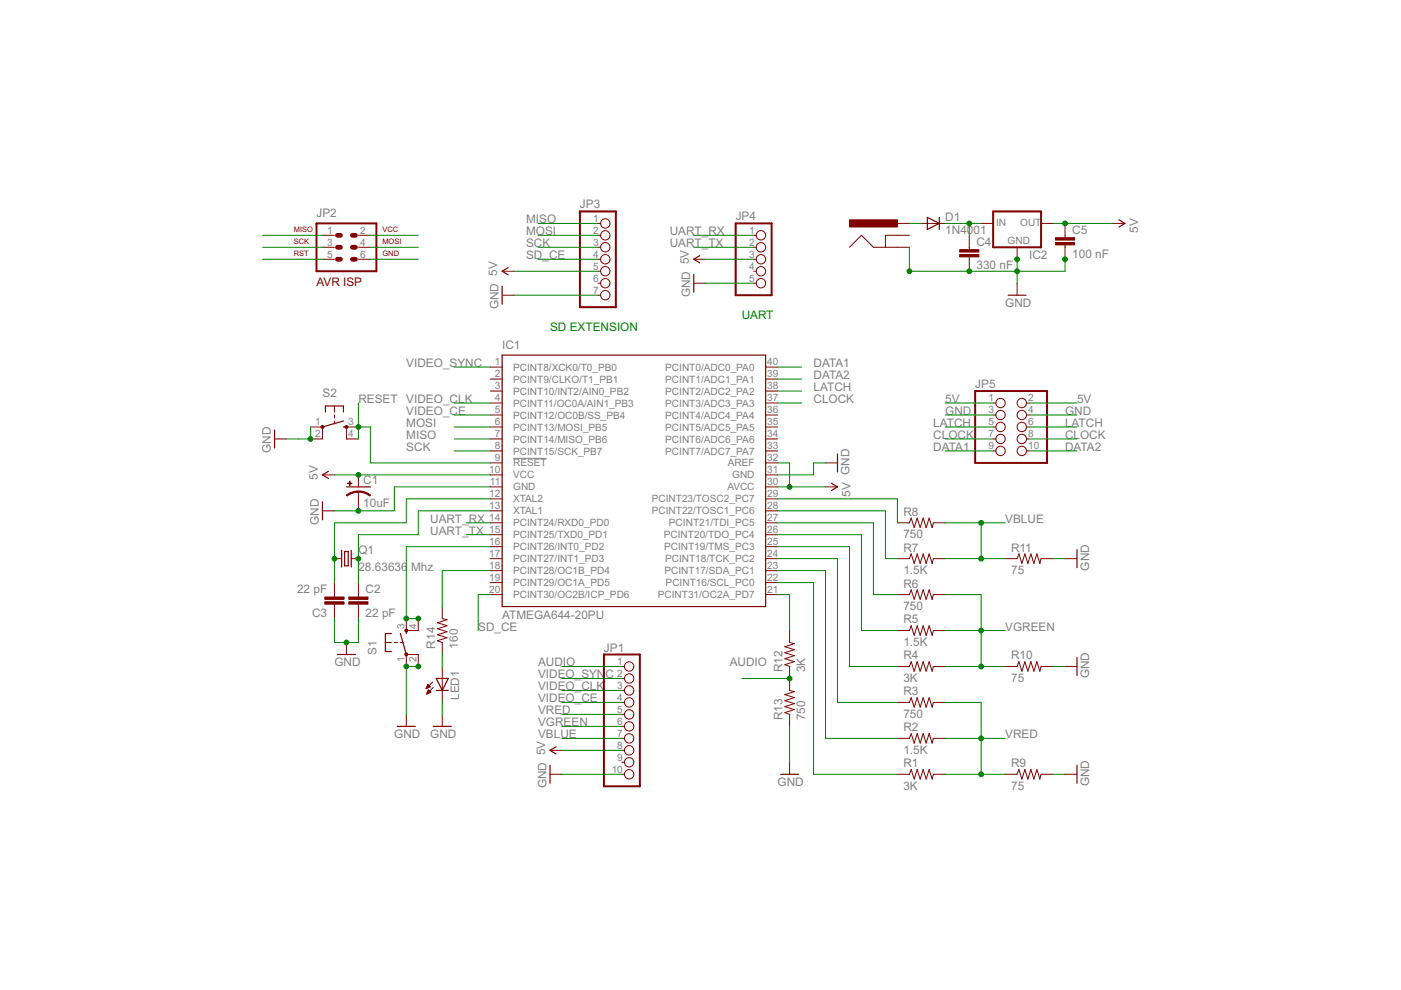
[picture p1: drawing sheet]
<svg xmlns="http://www.w3.org/2000/svg" width="297mm" height="210mm" viewBox="0 0 297 210" stroke-linecap="round" stroke-linejoin="round" font-family="sans-serif">
<path d="M108.8 97.2h7.1" fill="none" stroke="#808080" stroke-width=".21"/>
<g fill="none" stroke="#800000" stroke-width=".25">
<path d="M107.7 56.7l-1.2 .8 1.2 .8M147.1 58.1v3.9M148.4 54.2l-1.3 .8 1.3 .7M196.6 46.1l2.6 1.3-2.6 1.2zM199.2 46.1v2.5M237.2 46.6l1.3 .8-1.3 .7M106.5 75.3h55.8v53.3h-55.8zM106.5 60.7v3.8M213.7 62.6h3.9M58.2 91.2v3.8M69 87.4v-1.3h3.8v1.3M69.6 99.9l-1.2 .8 1.2 .8"/>
<path d="M72.8 90.5h.6M72.8 89.3l-4.4 1.2M177.6 96.2v3.9M68.4 106.4v3.8M72.4 116.7v3.5M73.1 116.9h.7v3.1h-.7zM73.4 103.2h5.1M74.5 116.7v3.5M176.3 102.5l1.3 .7-1.3 .8M228.3 116.5v3.9M71.5 138.8h3.9M83 134.3h-1.3v3.8h1.3"/>
<path d="M84.9 134.3l1.2 4.5M86.1 133.7v.6M228.3 139.4v3.8M84.2 154h3.9M91.9 154h3.8M92.5 143.8h2.5l-1.2 2.6zM92.5 146.4h2.5M117.9 158.3l-1.3 .8 1.3 .8M116.6 162.3v3.8M165.5 164.2h3.8M228.3 162.3v3.8"/>
</g>
<g fill="none" stroke="#800000" stroke-width=".21">
<path d="M68.4 52.4h2.5M68.4 49.9h2.5M68.4 55h2.5M76 52.4h2.5M76 49.9h2.5M76 55h2.5M106.5 57.5h2.5M126.8 52.4h.5M126.8 49.9h.5M126.8 55h.5M126.8 47.4h.5M126.8 57.5h.5"/>
<path d="M147.1 55h2.5M159.8 52.4h.5M159.8 49.9h.5M159.8 55h.5M159.8 57.5h.5M180.1 52.4l2.5-2.5 2.6 2.5h7.6M190.3 47.4h2.5M192.8 49.9h-5.1v2.5M195.3 47.4h5.1M205.5 49.9v3M205.5 54.5v3M208 47.4h2.6"/>
<path d="M215.6 52.4v2.6M220.7 47.4h2.6M225.8 47.4v3M225.8 51.9v3.1M236 47.4h2.5M103.9 77.8h2.6M106.5 62.6h2.5M126.8 60h.5M126.8 62.6h.5M147.1 60h2.5M159.8 60h.5M162.3 77.8h2.6"/>
<path d="M215.6 60v2.6M58.2 93.1h2.5M65.8 90.5h2.6v2.6h-2.6M70.9 86.1v1.3M70.9 88v.6M70.9 89.3v.6M76 90.5h-2.6v2.6h2.6M103.9 80.4h2.6M103.9 82.9h2.6M103.9 85.4h2.6M103.9 88h2.6M103.9 90.5h2.6"/>
<path d="M103.9 93.1h2.6M103.9 95.6h2.6M103.9 98.1h2.6M162.3 80.4h2.6M162.3 82.9h2.6M162.3 85.4h2.6M162.3 88h2.6M162.3 90.5h2.6M162.3 93.1h2.6M162.3 95.6h2.6M162.3 98.1h2.6M175 98.1h2.6"/>
<path d="M210.6 85.4h.5M210.6 88h.5M210.6 90.5h.5M210.6 93.1h.5M210.6 95.6h.5M217.6 85.4h.6M217.6 88h.6M217.6 90.5h.6M217.6 93.1h.6M217.6 95.6h.6M68.4 100.7h2.5M68.4 108.3h2.5"/>
<path d="M70.9 118.4h1.5M74.5 118.4h1.5M76 100.7v2.5M76 104.2v4.1M103.9 100.7h2.6M103.9 103.2h2.6M103.9 105.8h2.6M103.9 108.3h2.6M103.9 110.8h2.6M103.9 113.4h2.6M103.9 115.9h2.6M103.9 118.4h2.6"/>
<path d="M162.3 100.7h2.6M162.3 103.2h2.6M162.3 105.8h2.6M162.3 108.3h2.6M162.3 110.8h2.6M162.3 113.4h2.6M162.3 115.9h2.6M162.3 118.4h2.6M175 103.2h2.6M190.3 110.8h2.5l.4-1 .6 2.1 .7-2.1 .6 2.1 .6-2.1 .7 2.1 .6-2.1 .6 2.1 .3-1.1h2.5M190.3 118.4h2.5l.4-1 .6 2.1 .7-2.1 .6 2.1 .6-2.1 .7 2.1 .6-2.1 .6 2.1 .3-1.1h2.5M213.1 118.4h2.5l.4-1 .7 2.1 .6-2.1 .6 2.1 .7-2.1 .6 2.1 .6-2.1 .7 2.1 .2-1.1h2.6"/>
<path d="M225.8 118.4h2.5M70.9 123.5v3.1M70.9 128.1v3M73.4 136.2v2.6M76 123.5v3.1M76 128.1v3M81.7 136.2h1.3M83.6 136.2h.6M84.9 136.2h.6M86.1 131.1v2.6h2.6v-2.6M93.8 128.6v2.5l1 .3-2 .6 2 .7-2 .6 2 .6-2 .7 2 .6-2 .6 1 .4v2.6M103.9 121h2.6"/>
<path d="M103.9 123.5h2.6M103.9 126.1h2.6M162.3 121h2.6M162.3 123.5h2.6M162.3 126.1h2.6M167.4 133.7v2.5l1 .3-2 .6 2 .7-2 .6 2 .6-2 .7 2 .6-2 .6 1 .4v5.1l1 .2-2 .7 2 .6-2 .6 2 .7-2 .6 2 .7-2 .6 1 .4v2.5M190.3 126.1h2.5l.4-1 .6 2 .7-2 .6 2 .6-2 .7 2 .6-2 .6 2 .3-1h2.5M190.3 133.7h2.5l.4-1 .6 2 .7-2 .6 2 .6-2 .7 2 .6-2 .6 2 .3-1h2.5M86.1 141.3v-2.5h2.6v2.5M86.1 151.5v2.5M90.4 145.9h.2M90.4 145.8h.5"/>
<path d="M90.5 145.6h.6M90.5 147.1h.1M90.5 145.5h.6M90.5 147h.3M90.6 145.4h.4M90.6 146.9h.5M90.6 145.3h.3M90.6 146.7h.7M90.7 146.6h.5M90.7 145.2h.1M90.7 145.1l.5 .5-.9 .4zM90.7 146.5h.4"/>
<path d="M90.8 146.4h.2M90.8 146.3l.6 .5-.9 .4zM91.7 144.6l-1.4 1.4M91.9 145.8l-1.4 1.4M93.8 141.3v7.6M93.8 151.5v2.5M116.6 159.1h2.5M131.8 156.5h.6M131.8 148.9h.6M131.8 141.3h.6M131.8 146.4h.6M131.8 143.8h.6"/>
<path d="M131.8 151.5h.6M131.8 154h.6M131.8 159.1h.6M190.3 156.5h2.5l.4-1 .6 2.1 .7-2.1 .6 2.1 .6-2.1 .7 2.1 .6-2.1 .6 2.1 .3-1.1h2.5M190.3 148.9h2.5l.4-1 .6 2 .7-2 .6 2 .6-2 .7 2 .6-2 .6 2 .3-1h2.5M190.3 141.3h2.5l.4-1 .6 2 .7-2 .6 2 .6-2 .7 2 .6-2 .6 2 .3-1h2.5M213.1 141.3h2.5l.4-1 .7 2 .6-2 .6 2 .7-2 .6 2 .6-2 .7 2 .2-1h2.6M225.8 141.3h2.5M116.6 164.2h2.5M131.8 164.2h.6M131.8 161.6h.6M167.4 161.6v2.6"/>
<path d="M190.3 164.2h2.5l.4-1 .6 2 .7-2 .6 2 .6-2 .7 2 .6-2 .6 2 .3-1h2.5M213.1 164.2h2.5l.4-1 .7 2 .6-2 .6 2 .7-2 .6 2 .6-2 .7 2 .2-1h2.6M225.8 164.2h2.5"/>
<circle cx="128.3" cy="55" r=".99"/>
<circle cx="128.3" cy="49.9" r=".99"/>
<circle cx="128.3" cy="52.4" r=".99"/>
<circle cx="128.3" cy="57.5" r=".99"/>
<circle cx="128.3" cy="47.4" r=".99"/>
<circle cx="161.3" cy="49.9" r=".99"/>
<circle cx="161.3" cy="57.5" r=".99"/>
<circle cx="161.3" cy="52.4" r=".99"/>
<circle cx="161.3" cy="55" r=".99"/>
<circle cx="128.3" cy="62.6" r=".99"/>
<circle cx="128.3" cy="60.1" r=".99"/>
<circle cx="161.3" cy="60.1" r=".99"/>
<circle cx="212.1" cy="88" r=".99"/>
<circle cx="212.1" cy="90.5" r=".99"/>
<circle cx="212.1" cy="93.1" r=".99"/>
<circle cx="212.1" cy="95.6" r=".99"/>
<circle cx="212.1" cy="85.5" r=".99"/>
<circle cx="216.6" cy="88" r=".99"/>
<circle cx="216.6" cy="90.5" r=".99"/>
<circle cx="216.6" cy="93.1" r=".99"/>
<circle cx="216.6" cy="95.6" r=".99"/>
<circle cx="216.6" cy="85.5" r=".99"/>
<circle cx="133.4" cy="143.8" r=".99"/>
<circle cx="133.4" cy="141.3" r=".99"/>
<circle cx="133.4" cy="148.9" r=".99"/>
<circle cx="133.4" cy="151.5" r=".99"/>
<circle cx="133.4" cy="156.5" r=".99"/>
<circle cx="133.4" cy="159.1" r=".99"/>
<circle cx="133.4" cy="154" r=".99"/>
<circle cx="133.4" cy="146.4" r=".99"/>
<circle cx="133.4" cy="161.6" r=".99"/>
<circle cx="133.4" cy="164.2" r=".99"/>
</g>
<g fill="#800000" stroke="#800000" stroke-width=".21">
<path d="M76 104.1l1.3 .2 1.2 .7-.1 .2-.9-.6-1.5-.2z" fill-rule="evenodd"/>
<path d="M73.4 105l1.2-.7 1.4-.2v.3l-1 .1-1.4 .7z" fill-rule="evenodd"/>
<circle cx="86.1" cy="138.8" r=".33"/>
<circle cx="86.1" cy="133.7" r=".33"/>
<circle cx="68.4" cy="90.5" r=".33"/>
<circle cx="73.4" cy="90.5" r=".33"/>
</g>
<g fill="#800000" stroke="#800000" stroke-width=".21">
<path d="M73.7 102.4h.9v.2h-.9z"/>
<path d="M74.1 102h.1v.9h-.1z"/>
<path d="M74 127.6h4v.5h-4z"/>
<path d="M74 126.6h4v.5h-4z"/>
<path d="M68.9 126.6h4v.5h-4z"/>
<path d="M68.9 127.6h4v.5h-4z"/>
<path d="M180.1 46.6h10.2v1.5h-10.2z"/>
<path d="M203.5 54h4v.5h-4z"/>
<path d="M203.5 52.9h4v.5h-4z"/>
<path d="M223.8 51.4h4v.5h-4z"/>
<path d="M223.8 50.4h4v.5h-4z"/>
</g>
<path d="M67.1 47.4h12.7v10.1h-12.7zM123 44.8h7.6v20.3h-7.6zM156 47.4h7.6v15.2h-7.6zM210.6 44.8h10.1v7.6h-10.1zM206.8 82.9h15.2v15.2h-15.2zM128 138.8h7.7v27.9h-7.7z" fill="none" stroke="#800000" stroke-width=".42"/>
<path d="M71.5 49.9h.7M71.5 52.4h.7M71.5 55h.7M74.7 49.9h.7M74.7 52.4h.7M74.7 55h.7" fill="none" stroke="#800000" stroke-width="1"/>
<g fill="none" stroke="#008000" stroke-width=".21">
<path d="M55.7 49.9h12.7M55.7 55h12.7M55.7 52.4h12.7M78.5 49.9h10.2M78.5 55h10.2M78.5 52.4h10.2M109 57.5h17.8M114.1 49.9h12.7M114.1 55h12.7M114.1 47.4h12.7M114.1 52.4h12.7M147.1 49.9h12.7"/>
<path d="M147.1 52.4h12.7M149.6 55h10.2M192.8 52.4v5.1h33v-2.5M192.8 47.4h2.5M200.4 47.4h7.6M205.5 47.4v2.5M215.6 55v5M223.3 47.4h12.7M96.3 77.8h7.6M109 62.6h17.8M149.6 60h10.2M164.9 77.8h5"/>
<path d="M65.8 90.5v2.6h-5.1M76 90.5h2.5v7.6h25.4M76 85.4v7.7M96.3 85.4h7.6M96.3 93.1h7.6M96.3 88h7.6M96.3 95.6h7.6M96.3 90.5h7.6M164.9 98.1h2.5v5.1M164.9 85.4h5M164.9 80.4h5M164.9 82.9h5"/>
<path d="M175 98.1h-2.5v2.6h-7.6M200.4 85.4h10.2M200.4 93.1h10.2M200.4 88h10.2M200.4 95.6h10.2M200.4 90.5h10.2M218.2 85.4h10.1M218.2 93.1h10.1M218.2 88h10.1M218.2 95.6h10.1M218.2 90.5h10.1M70.9 100.7h33"/>
<path d="M98.8 110.8h5.1M98.8 113.4h5.1M103.9 103.2h-20.3v5.1h-12.7M103.9 108.3h-15.2v5.1h-12.7v10.1M103.9 105.8h-17.8v5h-15.2v12.7M103.9 115.9h-17.8v15.2h2.6M164.9 103.2h10.1M164.9 108.3h22.8v10.1h2.6M164.9 118.4h12.7v30.5h12.7M164.9 115.9h15.2v25.4h10.2M164.9 105.8h25.4v5M164.9 110.8h20.3v15.3h5.1"/>
<path d="M164.9 113.4h17.7v20.3h7.7M200.4 118.4h12.7M200.4 110.8h12.7M208 110.8v7.6M223.3 118.4h2.5M70.9 131.1v5.1h5.1v-5.1M93.8 138.8v2.5M103.9 121h-10.1v7.6M103.9 126.1h-2.5v7.6M164.9 126.1h2.5v7.6M164.9 123.5h7.6v40.7h17.8M164.9 121h10.1v35.5h15.3"/>
<path d="M200.4 133.7h12.7M200.4 126.1h7.6v15.2M88.7 141.3h-2.6v10.2M93.8 148.9v2.6M119.1 159.1h12.7M119.1 141.3h12.7M119.1 156.5h12.7M119.1 148.9h12.7M119.1 151.5h12.7M119.1 154h12.7M119.1 143.8h12.7M119.1 146.4h12.7"/>
<path d="M157.2 143.8h10.2M167.4 154v7.6M200.4 141.3h12.7M200.4 156.5h12.7M200.4 148.9h7.6v15.3M223.3 141.3h2.5M119.1 164.2h12.7M200.4 164.2h12.7M223.3 164.2h2.5"/>
</g>
<g fill="#008000" stroke="#008000" stroke-width=".21">
<circle cx="167.4" cy="103.2" r=".51"/>
<circle cx="76" cy="100.7" r=".51"/>
<circle cx="225.8" cy="47.4" r=".51"/>
<circle cx="76" cy="108.3" r=".51"/>
<circle cx="73.4" cy="136.2" r=".51"/>
<circle cx="88.7" cy="141.3" r=".51"/>
<circle cx="86.1" cy="141.3" r=".51"/>
<circle cx="65.8" cy="93.1" r=".51"/>
<circle cx="215.6" cy="55" r=".51"/>
<circle cx="215.6" cy="57.5" r=".51"/>
<circle cx="205.5" cy="57.5" r=".51"/>
<circle cx="225.8" cy="55" r=".51"/>
<circle cx="192.8" cy="57.5" r=".51"/>
<circle cx="70.9" cy="118.4" r=".51"/>
<circle cx="76" cy="118.4" r=".51"/>
<circle cx="208" cy="156.5" r=".51"/>
<circle cx="208" cy="164.2" r=".51"/>
<circle cx="208" cy="133.7" r=".51"/>
<circle cx="208" cy="141.3" r=".51"/>
<circle cx="208" cy="118.4" r=".51"/>
<circle cx="208" cy="110.8" r=".51"/>
<circle cx="167.4" cy="143.8" r=".51"/>
<circle cx="76" cy="90.5" r=".51"/>
<circle cx="205.5" cy="47.4" r=".51"/>
<circle cx="88.7" cy="131.1" r=".51"/>
<circle cx="86.1" cy="131.1" r=".51"/>
</g>
<g font-size="2.8" fill="#808080">
<text x="67.1" y="46.1">JP2</text>
<text x="111.5" y="47.4">MISO</text>
<text x="123" y="44.2">JP3</text>
<text x="156" y="46.7">JP4</text>
<text x="200.4" y="46.9">D1</text>
<text x="111.5" y="49.9">MOSI</text>
<text x="111.5" y="52.4">SCK</text>
<text x="142" y="49.9">UART_RX</text>
<text x="142" y="52.4">UART_TX</text>
<text x="200.4" y="49.7">1N4001</text>
<text x="207" y="52.1">C4</text>
<text x="227.3" y="49.5">C5</text>
<text x="241.3" y="49.4" transform="rotate(-90 241.3 49.4)">5V</text>
<text x="111.5" y="55">SD_CE</text>
<text x="207" y="57.1">330 nF</text>
<text x="218.2" y="55">IC2</text>
<text x="227.3" y="54.6">100 nF</text>
<text x="105.7" y="65.6" transform="rotate(-90 105.7 65.6)">GND 5V</text>
<text x="146.3" y="63.1" transform="rotate(-90 146.3 63.1)">GND 5V</text>
<text x="213.1" y="65.1">GND</text>
<text x="86.1" y="77.8">VIDEO_SYNC</text>
<text x="106.5" y="74">IC1</text>
<text x="172.5" y="77.8">DATA1</text>
<text x="172.5" y="80.4">DATA2</text>
<text x="172.5" y="82.9">LATCH</text>
<text x="206.8" y="82.3">JP5</text>
<text x="68.4" y="84.2">S2</text>
<text x="76" y="85.4">RESET VIDEO_CLK</text>
<text x="86.1" y="88">VIDEO_CE</text>
<text x="172.5" y="85.4">CLOCK</text>
<text x="200.4" y="85.4">5V</text>
<text x="200.4" y="88">GND</text>
<text x="225.8" y="88">GND</text>
<text x="228.4" y="85.4">5V</text>
<text x="86.1" y="90.5">MOSI</text>
<text x="86.1" y="93.1">MISO</text>
<text x="86.1" y="95.6">SCK</text>
<text x="197.9" y="95.6">DATA1</text>
<text x="197.9" y="90.5">LATCH</text>
<text x="197.9" y="93.1">CLOCK</text>
<text x="225.8" y="95.6">DATA2</text>
<text x="225.8" y="90.5">LATCH</text>
<text x="225.8" y="93.1">CLOCK</text>
<text x="57.4" y="96.1" transform="rotate(-90 57.4 96.1)">GND</text>
<text x="67.4" y="101.7" transform="rotate(-90 67.4 101.7)">5V</text>
<text x="77" y="107.4">10uF</text>
<text x="77" y="102.6">C1</text>
<text x="180.4" y="105.3" transform="rotate(-90 180.4 105.3)">5V GND</text>
<text x="67.6" y="111.3" transform="rotate(-90 67.6 111.3)">GND</text>
<text x="91.2" y="110.8">UART_RX</text>
<text x="91.2" y="113.4">UART_TX</text>
<text x="191.5" y="109.3">R8</text>
<text x="213.1" y="110.8">VBLUE</text>
<text x="76" y="117.4">Q1</text>
<text x="191.5" y="114.1">750</text>
<text x="191.5" y="117">R7</text>
<text x="214.4" y="117">R11</text>
<text x="63" y="125.7">22 pF</text>
<text x="76" y="121">28.63636</text>
<text x="77.5" y="125.7">C2</text>
<text x="87.2" y="121">Mhz</text>
<text x="191.5" y="121.8">1.5K</text>
<text x="191.5" y="124.6">R6</text>
<text x="214.4" y="121.8">75</text>
<text x="230.9" y="121" transform="rotate(-90 230.9 121)">GND</text>
<text x="66.2" y="130.8">C3</text>
<text x="77.5" y="130.8">22 pF</text>
<text x="106.5" y="131.2">ATMEGA644-20PU</text>
<text x="191.5" y="129.4">750</text>
<text x="92.3" y="137.5" transform="rotate(-90 92.3 137.5)">R14</text>
<text x="97.1" y="137.5" transform="rotate(-90 97.1 137.5)">160</text>
<text x="101.4" y="133.7">SD_CE</text>
<text x="191.5" y="137">1.5K</text>
<text x="191.5" y="132.2">R5</text>
<text x="213.1" y="133.7">VGREEN</text>
<text x="70.9" y="141.3">GND</text>
<text x="79.8" y="138.8" transform="rotate(-90 79.8 138.8)">S1</text>
<text x="114.1" y="141.3">AUDIO</text>
<text x="114.1" y="143.8">VIDEO_SYN</text>
<text x="128" y="138.1">JP1</text>
<text x="128.4" y="143.8">C</text>
<text x="154.7" y="141.3">AUDIO</text>
<text x="165.9" y="142.6" transform="rotate(-90 165.9 142.6)">R12</text>
<text x="170.7" y="142.6" transform="rotate(-90 170.7 142.6)">3K</text>
<text x="191.5" y="139.8">R4</text>
<text x="214.4" y="139.8">R10</text>
<text x="230.9" y="143.8" transform="rotate(-90 230.9 143.8)">GND</text>
<text x="97.3" y="148.4" transform="rotate(-90 97.3 148.4)">LED1</text>
<text x="114.1" y="146.4">VIDEO_CLK</text>
<text x="114.1" y="148.9">VIDEO_CE</text>
<text x="191.5" y="144.6">3K</text>
<text x="191.5" y="147.4">R3</text>
<text x="214.4" y="144.6">75</text>
<text x="114.1" y="151.5">VRED</text>
<text x="114.1" y="154">VGREEN</text>
<text x="165.9" y="152.7" transform="rotate(-90 165.9 152.7)">R13</text>
<text x="170.7" y="152.7" transform="rotate(-90 170.7 152.7)">750</text>
<text x="191.5" y="152.2">750</text>
<text x="191.5" y="155">R2</text>
<text x="83.6" y="156.5">GND</text>
<text x="91.2" y="156.5">GND</text>
<text x="114.1" y="156.5">VBLUE</text>
<text x="191.5" y="159.8">1.5K</text>
<text x="213.1" y="156.5">VRED</text>
<text x="115.9" y="167.2" transform="rotate(-90 115.9 167.2)">GND 5V</text>
<text x="164.9" y="166.7">GND</text>
<text x="191.5" y="167.5">3K</text>
<text x="191.5" y="162.7">R1</text>
<text x="214.4" y="167.5">75</text>
<text x="214.4" y="162.7">R9</text>
<text x="230.9" y="166.7" transform="rotate(-90 230.9 166.7)">GND</text>
</g>
<text font-size="2.8" fill="#800000" x="67.1" y="60.7">AVR ISP</text>
<g font-size="2.8" fill="#008000">
<text x="116.6" y="70.2">SD EXTENSION</text>
<text x="157.2" y="67.7">UART</text>
</g>
<g font-size="2.4" fill="#808080">
<text x="125.8" y="47">1</text>
<text x="211.2" y="48">IN</text>
<text x="216.3" y="48">OUT</text>
<text x="69.4" y="52.1">3</text>
<text x="69.4" y="49.5">1</text>
<text x="76.3" y="49.5">2</text>
<text x="76.3" y="52.1">4</text>
<text x="125.8" y="49.5">2</text>
<text x="125.8" y="52.1">3</text>
<text x="158.8" y="49.5">1</text>
<text x="158.8" y="52.1">2</text>
<text x="213.6" y="51.7">GND</text>
<text x="69.4" y="54.6">5</text>
<text x="76.3" y="54.6">6</text>
<text x="125.8" y="54.6">4</text>
<text x="125.8" y="57.2">5</text>
<text x="125.8" y="59.7">6</text>
<text x="158.8" y="54.6">3</text>
<text x="158.8" y="57.2">4</text>
<text x="158.8" y="59.7">5</text>
<text x="125.8" y="62.2">7</text>
<text x="104.9" y="77.5">1</text>
<text x="162.7" y="77.5">40</text>
<text x="104.9" y="80">2</text>
<text x="104.9" y="82.6">3</text>
<text x="108.8" y="78.6">PCINT8/XCK0/T0_PB0</text>
<text x="108.8" y="81.1">PCINT9/CLKO/T1_PB1</text>
<text x="108.8" y="83.7">PCINT10/INT2/AIN0_PB2</text>
<text x="141" y="83.7">PCINT2/ADC2_PA2</text>
<text x="141" y="81.1">PCINT1/ADC1_PA1</text>
<text x="141" y="78.6">PCINT0/ADC0_PA0</text>
<text x="162.7" y="82.6">38</text>
<text x="162.7" y="80">39</text>
<text x="104.9" y="85.1">4</text>
<text x="104.9" y="87.6">5</text>
<text x="108.8" y="86.2">PCINT11/OC0A/AIN1_PB3</text>
<text x="108.8" y="88.7">PCINT12/OC0B/SS_PB4</text>
<text x="141" y="88.7">PCINT4/ADC4_PA4</text>
<text x="141" y="86.2">PCINT3/ADC3_PA3</text>
<text x="162.7" y="87.6">36</text>
<text x="162.7" y="85.1">37</text>
<text x="209.6" y="85.1">1</text>
<text x="209.6" y="87.6">3</text>
<text x="218" y="85.1">2</text>
<text x="218" y="87.6">4</text>
<text x="66.8" y="90.2">1</text>
<text x="66.8" y="92.7">2</text>
<text x="73.8" y="90.2">3</text>
<text x="73.8" y="92.7">4</text>
<text x="104.9" y="90.2">6</text>
<text x="104.9" y="92.7">7</text>
<text x="104.9" y="95.2">8</text>
<text x="108.8" y="91.3">PCINT13/MOSI_PB5</text>
<text x="108.8" y="93.8">PCINT14/MISO_PB6</text>
<text x="141" y="93.8">PCINT6/ADC6_PA6</text>
<text x="141" y="91.3">PCINT5/ADC5_PA5</text>
<text x="162.7" y="95.2">33</text>
<text x="162.7" y="92.7">34</text>
<text x="162.7" y="90.2">35</text>
<text x="209.6" y="90.2">5</text>
<text x="209.6" y="92.7">7</text>
<text x="209.6" y="95.2">9</text>
<text x="218" y="90.2">6</text>
<text x="218" y="92.7">8</text>
<text x="218" y="95.2">10</text>
<text x="103.7" y="100.3">10</text>
<text x="104.9" y="97.8">9</text>
<text x="108.8" y="96.4">PCINT15/SCK_PB7</text>
<text x="108.8" y="98.9">RESET</text>
<text x="108.8" y="101.4">VCC</text>
<text x="141" y="96.4">PCINT7/ADC7_PA7</text>
<text x="154.3" y="98.9">AREF</text>
<text x="155.2" y="101.4">GND</text>
<text x="162.7" y="100.3">31</text>
<text x="162.7" y="97.8">32</text>
<text x="103.7" y="105.4">12</text>
<text x="103.7" y="107.9">13</text>
<text x="103.9" y="102.9">11</text>
<text x="108.8" y="104">GND</text>
<text x="108.8" y="106.5">XTAL2</text>
<text x="138.2" y="106.5">PCINT23/TOSC2_PC7</text>
<text x="154.2" y="104">AVCC</text>
<text x="162.7" y="107.9">28</text>
<text x="162.7" y="105.4">29</text>
<text x="162.7" y="102.9">30</text>
<text x="103.7" y="110.5">14</text>
<text x="103.7" y="113">15</text>
<text x="108.8" y="109.1">XTAL1</text>
<text x="108.8" y="111.6">PCINT24/RXD0_PD0</text>
<text x="138.2" y="109.1">PCINT22/TOSC1_PC6</text>
<text x="141.8" y="111.6">PCINT21/TDI_PC5</text>
<text x="162.7" y="113">26</text>
<text x="162.7" y="110.5">27</text>
<text x="103.7" y="115.6">16</text>
<text x="103.7" y="118.1">17</text>
<text x="108.8" y="114.1">PCINT25/TXD0_PD1</text>
<text x="108.8" y="116.7">PCINT26/INT0_PD2</text>
<text x="108.8" y="119.2">PCINT27/INT1_PD3</text>
<text x="140.7" y="114.1">PCINT20/TDO_PC4</text>
<text x="140.8" y="116.7">PCINT19/TMS_PC3</text>
<text x="141" y="119.2">PCINT18/TCK_PC2</text>
<text x="162.7" y="118.1">24</text>
<text x="162.7" y="115.6">25</text>
<text x="103.7" y="120.6">18</text>
<text x="103.7" y="123.2">19</text>
<text x="103.7" y="125.7">20</text>
<text x="108.8" y="121.8">PCINT28/OC1B_PD4</text>
<text x="108.8" y="124.3">PCINT29/OC1A_PD5</text>
<text x="140.9" y="121.8">PCINT17/SDA_PC1</text>
<text x="141.1" y="124.3">PCINT16/SCL_PC0</text>
<text x="162.7" y="125.7">21</text>
<text x="162.7" y="123.2">22</text>
<text x="162.7" y="120.6">23</text>
<text x="108.8" y="126.8">PCINT30/OC2B/ICP_PD6</text>
<text x="139.5" y="126.8">PCINT31/OC2A_PD7</text>
<text x="85.8" y="133.3" transform="rotate(-90 85.8 133.3)">3</text>
<text x="88.3" y="133.3" transform="rotate(-90 88.3 133.3)">4</text>
<text x="85.8" y="140.3" transform="rotate(-90 85.8 140.3)">1</text>
<text x="88.3" y="140.3" transform="rotate(-90 88.3 140.3)">2</text>
<text x="130.9" y="141">1</text>
<text x="130.9" y="143.5">2</text>
<text x="130.9" y="146">3</text>
<text x="130.9" y="148.6">4</text>
<text x="130.9" y="151.1">5</text>
<text x="130.9" y="153.6">6</text>
<text x="130.9" y="156.2">7</text>
<text x="130.9" y="158.7">8</text>
<text x="130.9" y="161.3">9</text>
<text x="129.7" y="163.8">10</text>
</g>
<g font-size="1.8" fill="#800000">
<text x="62.3" y="51.8">SCK</text>
<text x="62.3" y="49.3">MISO</text>
<text x="81.1" y="51.8">MOSI</text>
<text x="81.1" y="49.3">VCC</text>
<text x="62.3" y="54.3">RST</text>
<text x="81.1" y="54.3">GND</text>
</g>
</svg>
